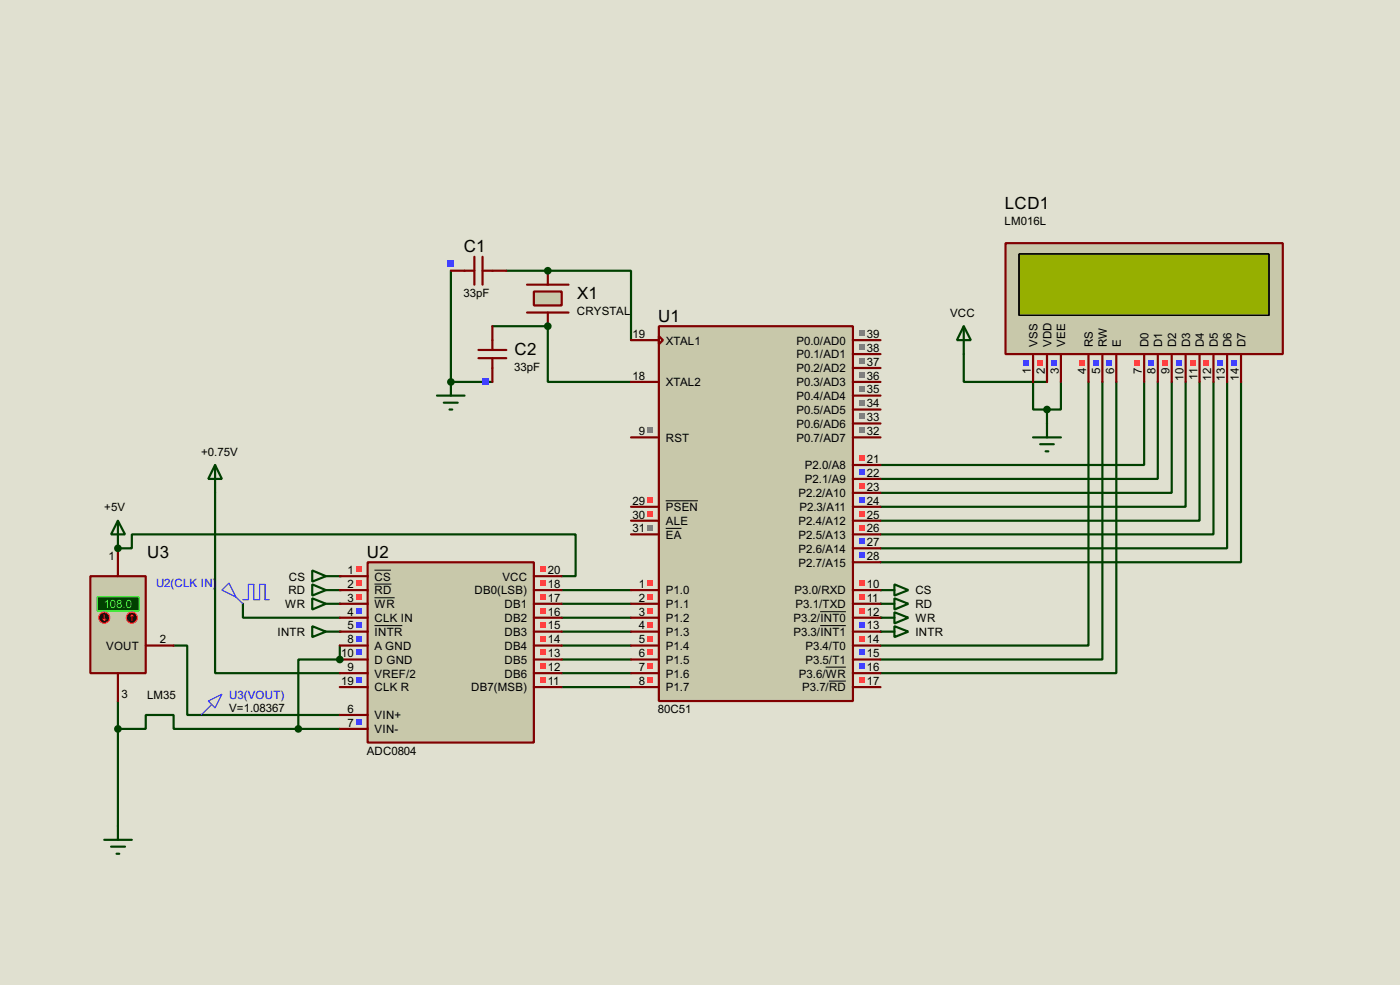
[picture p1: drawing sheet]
<svg xmlns="http://www.w3.org/2000/svg" width="256mm" height="180mm" viewBox="0 0 256 180" stroke-linecap="round" stroke-linejoin="round" font-family="sans-serif">
<path d="M0 0h256.5v180.3h-256.5z" fill="#e0e0d0"/>
<circle cx="100.4" cy="49.6" r=".2" fill="#004000"/>
<path d="M92.8 49.6h7.6" fill="none" stroke="#004000" stroke-width=".4"/>
<circle cx="100.4" cy="59.7" r=".2" fill="#004000"/>
<path d="M90.2 59.7h10.2" fill="none" stroke="#004000" stroke-width=".4"/>
<circle cx="82.6" cy="69.9" r=".2" fill="#004000"/>
<path d="M82.6 49.6v20.3h7.6" fill="none" stroke="#004000" stroke-width=".4"/>
<g fill="#004000">
<circle cx="62.3" cy="108" r=".2"/>
<circle cx="62.3" cy="110.5" r=".2"/>
<circle cx="62.3" cy="115.6" r=".2"/>
<circle cx="62.3" cy="105.5" r=".2"/>
</g>
<path d="M62.3 118.2v2.5" fill="none" stroke="#004000" stroke-width=".4"/>
<circle cx="62.3" cy="120.7" r=".2" fill="#004000"/>
<path d="M62.3 120.7h-7.6v12.7h7.6" fill="none" stroke="#004000" stroke-width=".4"/>
<circle cx="21.6" cy="100.4" r=".2" fill="#004000"/>
<g fill="none" stroke="#004000" stroke-width=".4">
<path d="M100.4 59.7v10.2h15.2M100.4 49.6h15.2v12.7M209.6 69.9v15.2h-48.3M212.1 69.9v17.8h-50.8M214.7 69.9v20.3h-53.4M217.2 69.9v22.9h-55.9M219.8 69.9v25.4h-58.5M222.3 69.9v27.9h-61M224.8 69.9v30.5h-63.5M227.4 69.9v33h-66.1M39.4 90.2v33h22.9M21.6 100.4h2.6v-2.6h81.3v7.7h-2.6"/>
<path d="M102.9 108h12.7M102.9 110.5h12.7M102.9 113.1h12.7M102.9 115.6h12.7M102.9 118.2h12.7M102.9 120.7h12.7M102.9 123.2h12.7M102.9 125.8h12.7"/>
</g>
<g fill="#004000">
<circle cx="161.3" cy="108" r=".2"/>
<circle cx="161.3" cy="110.5" r=".2"/>
<circle cx="161.3" cy="113.1" r=".2"/>
<circle cx="161.3" cy="115.6" r=".2"/>
</g>
<path d="M176.6 64.8v5.1h15.2M189.3 69.9v5.1h2.5M191.8 75v2.5M194.4 69.9v5.1h-2.6M199.4 69.9v48.3h-38.1M202 69.9v50.8h-40.7M204.5 69.9v53.3h-43.2M31.8 118.2h2.5v12.7h28M44.5 110.5v2.6h17.8M21.6 133.4h5.1v-2.5h5.1v2.5h22.9M21.6 128.3v22.9" fill="none" stroke="#004000" stroke-width=".4"/>
<path d="M96.6 52.1h7.6M96.6 57.2h7.6" fill="none" stroke="#800000" stroke-width=".4"/>
<path d="M97.8 53.4h5.1v2.5h-5.1z" fill="#c8c8aa" stroke="#800000" stroke-width=".4"/>
<path d="M82.6 49.6h4.3M86.9 47v5.1M88.4 47v5.1M88.4 49.6h4.4M100.4 49.6v2.5M100.4 57.2v2.5" fill="none" stroke="#800000" stroke-width=".4"/>
<path d="M82 47.7h1.2v1.2h-1.2z" fill="#4040ff"/>
<path d="M90.2 59.7v4.4M87.7 65.6h5.1M87.7 64.1h5.1M90.2 65.6v4.3" fill="none" stroke="#800000" stroke-width=".4"/>
<path d="M88.3 69.3h1.3v1.2h-1.3z" fill="#4040ff"/>
<g fill="#004000" stroke="#004000" stroke-width=".4">
<circle cx="100.3" cy="49.6" r=".5"/>
<circle cx="100.3" cy="59.7" r=".5"/>
<circle cx="82.6" cy="69.9" r=".5"/>
</g>
<path d="M80.1 72.4h5M81.3 73.7h2.6M82.4 75h.5M82.6 69.9v2.5M57.2 104.4l2.5 1.1-2.5 1zM57.2 107l2.5 1-2.5 1zM57.2 109.5l2.5 1-2.5 1.1zM57.2 114.6l2.5 1-2.5 1zM59.7 105.5h2.6M59.7 108h2.6M59.7 110.5h2.6M59.7 115.6h2.6" fill="none" stroke="#004000" stroke-width=".4"/>
<path d="M67.4 102.9h30.4v33h-30.4z" fill="#c8c8aa" stroke="#800000" stroke-width=".4"/>
<g fill="none" stroke="#800000" stroke-width=".4">
<path d="M62.3 113.1h5.1M62.3 118.2h5.1M62.3 108h5.1M62.3 110.5h5.1M62.3 115.6h5.1M62.3 105.5h5.1M97.8 113.1h5.1M97.8 118.2h5.1M97.8 108h5.1M97.8 110.5h5.1M97.8 115.6h5.1M97.8 105.5h5.1"/>
<path d="M62.3 130.9h5.1M62.3 133.4h5.1M62.3 123.2h5.1M62.3 120.7h5.1M62.3 125.8h5.1M97.8 123.2h5.1M97.8 120.7h5.1M97.8 125.8h5.1"/>
</g>
<path d="M68.6 106.9h3.1M68.6 109.4h3.7M68.6 114.5h5.1M68.6 104.4h3" fill="none" stroke="#000" stroke-width=".18"/>
<g fill="#4040ff">
<path d="M65.2 131.6h1v1h-1z"/>
<path d="M65.2 111.3h1v1h-1z"/>
<path d="M65.2 116.4h1v1h-1z"/>
</g>
<g fill="#ff4040">
<path d="M65.2 106.2h1v1h-1z"/>
<path d="M65.2 108.8h1v1h-1z"/>
</g>
<path d="M65.2 113.8h1v1.1h-1z" fill="#4040ff"/>
<path d="M65.2 103.7h1v1h-1z" fill="#ff4040"/>
<path d="M65.2 118.9h1v1h-1z" fill="#4040ff"/>
<g fill="#ff4040">
<path d="M99 124h1v1h-1z"/>
<path d="M99 121.5h1v1h-1z"/>
<path d="M99 118.9h1v1h-1z"/>
<path d="M99 116.4h1v1h-1z"/>
<path d="M99 113.8h1v1.1h-1z"/>
<path d="M99 111.3h1v1h-1z"/>
<path d="M99 108.8h1v1h-1z"/>
<path d="M99 106.2h1v1h-1z"/>
</g>
<path d="M65.2 124h1v1h-1z" fill="#4040ff"/>
<path d="M99 103.7h1v1h-1z" fill="#ff4040"/>
<path d="M21.6 95.3l1.3 2.5h-2.5zM21.6 95.3v5.1M161.3 108h2.6M161.3 110.5h2.6M161.3 113.1h2.6M161.3 115.6h2.6M163.9 107l2.5 1-2.5 1zM163.9 109.5l2.5 1-2.5 1.1zM163.9 112.1l2.5 1-2.5 1zM163.9 114.6l2.5 1-2.5 1z" fill="none" stroke="#004000" stroke-width=".4"/>
<path d="M16.6 105.5h10.1v17.7h-10.1z" fill="#c8c8aa" stroke="#800000" stroke-width=".4"/>
<path d="M17.8 109.3h7.7v2.5h-7.7z" fill="#004000" stroke="#0f0" stroke-width=".2"/>
<path d="M21.6 100.4v5.1M26.7 118.2h5.1M21.6 123.2v5.1" fill="none" stroke="#800000" stroke-width=".4"/>
<circle cx="24.1" cy="113.1" r="1" fill="#400000" stroke="#f00" stroke-width=".2"/>
<path d="M24.2 112.6l-.3 .2M24.2 112.6l.2 .2M24.2 112.6v1" fill="none" stroke="#f00" stroke-width=".2"/>
<circle cx="19.1" cy="113.1" r="1" fill="#400000" stroke="#f00" stroke-width=".2"/>
<path d="M18.9 113.3l.2 .3M19.1 112.6v1M19.4 113.3l-.3 .3" fill="none" stroke="#f00" stroke-width=".2"/>
<g fill="#004000" stroke="#004000" stroke-width=".4">
<circle cx="62.2" cy="120.7" r=".5"/>
<circle cx="54.6" cy="133.4" r=".5"/>
</g>
<path d="M184.2 44.5h50.8v20.3h-50.8z" fill="#c8c8aa" stroke="#800000" stroke-width=".4"/>
<path d="M186.7 46.5h45.8v11.2h-45.8z" fill="#324600" stroke="#000" stroke-width=".25"/>
<path d="M186.7 46.5h45.8v11.2h-45.8z" fill="#96af00" stroke="#000" stroke-width=".25"/>
<g fill="none" stroke="#800000" stroke-width=".4">
<path d="M189.3 64.8v5.1M191.8 64.8v5.1M194.4 64.8v5.1M199.4 64.8v5.1M202 64.8v5.1M204.5 64.8v5.1M209.6 64.8v5.1M212.1 64.8v5.1M214.7 64.8v5.1M217.2 64.8v5.1M219.8 64.8v5.1M222.3 64.8v5.1"/>
<path d="M224.8 64.8v5.1M227.4 64.8v5.1"/>
</g>
<g fill="#4040ff">
<path d="M225.6 66h1v1h-1z"/>
<path d="M223.1 66h1v1h-1z"/>
</g>
<g fill="#ff4040">
<path d="M220.5 66h1v1h-1z"/>
<path d="M218 66h1v1h-1z"/>
</g>
<path d="M215.4 66h1.1v1h-1.1z" fill="#4040ff"/>
<path d="M212.9 66h1v1h-1z" fill="#ff4040"/>
<path d="M210.4 66h1v1h-1z" fill="#4040ff"/>
<path d="M207.8 66h1v1h-1z" fill="#ff4040"/>
<g fill="#4040ff">
<path d="M202.7 66h1.1v1h-1.1z"/>
<path d="M200.2 66h1v1h-1z"/>
</g>
<path d="M197.7 66h1v1h-1z" fill="#ff4040"/>
<path d="M187.5 66h1v1h-1z" fill="#4040ff"/>
<path d="M190 66h1.1v1h-1.1z" fill="#ff4040"/>
<path d="M192.6 66h1v1h-1z" fill="#4040ff"/>
<circle cx="21.6" cy="100.4" r=".5" fill="#004000" stroke="#004000" stroke-width=".4"/>
<path d="M39.4 85.1l1.3 2.6h-2.5zM39.4 85.1v5.1" fill="none" stroke="#004000" stroke-width=".4"/>
<path d="M120.7 59.7h35.6v68.6h-35.6z" fill="#c8c8aa" stroke="#800000" stroke-width=".4"/>
<g fill="none" stroke="#800000" stroke-width=".4">
<path d="M115.6 69.9h5.1M115.6 62.3h5.1M120.7 61.5l.8 .8-.8 .7zM156.3 69.9h5M156.3 62.3h5M156.3 64.8h5M156.3 67.4h5M156.3 72.4h5M156.3 75h5M156.3 77.5h5M115.6 95.3h5.1M115.6 97.8h5.1"/>
<path d="M115.6 92.8h5.1M115.6 80.1h5.1M156.3 95.3h5M156.3 97.8h5M156.3 92.8h5M156.3 80.1h5M156.3 85.1h5M156.3 87.7h5M156.3 90.2h5M115.6 108h5.1M115.6 110.5h5.1M115.6 113.1h5.1"/>
<path d="M115.6 115.6h5.1M115.6 118.2h5.1M156.3 102.9h5M156.3 100.4h5M156.3 108h5M156.3 110.5h5M156.3 113.1h5M156.3 115.6h5M156.3 118.2h5M115.6 120.7h5.1M115.6 123.2h5.1M115.6 125.8h5.1"/>
<path d="M156.3 120.7h5M156.3 123.2h5M156.3 125.8h5"/>
</g>
<path d="M122 96.7h2.9M122 91.7h5.9M150.3 112h4.7M150.3 114.5h4.7M151.3 122.1h3.7M151.9 124.7h3.1" fill="none" stroke="#000" stroke-width=".18"/>
<path d="M118.5 93.5h1.1v1h-1.1z" fill="#ff4040"/>
<path d="M118.5 96.1h1.1v1h-1.1z" fill="#808080"/>
<path d="M118.5 91h1.1v1h-1.1z" fill="#ff4040"/>
<g fill="#808080">
<path d="M118.5 78.3h1.1v1h-1.1z"/>
<path d="M157.4 60.5h1v1h-1z"/>
<path d="M157.4 63h1v1.1h-1z"/>
<path d="M157.4 65.6h1v1h-1z"/>
<path d="M157.4 68.1h1v1h-1z"/>
<path d="M157.4 70.7h1v1h-1z"/>
<path d="M157.4 73.2h1v1h-1z"/>
<path d="M157.4 75.7h1v1.1h-1z"/>
<path d="M157.4 78.3h1v1h-1z"/>
</g>
<path d="M157.4 101.1h1v1.1h-1z" fill="#4040ff"/>
<path d="M157.4 83.4h1v1h-1z" fill="#ff4040"/>
<path d="M157.4 85.9h1v1h-1z" fill="#4040ff"/>
<path d="M157.4 88.4h1v1.1h-1z" fill="#ff4040"/>
<path d="M157.4 91h1v1h-1z" fill="#4040ff"/>
<g fill="#ff4040">
<path d="M157.4 93.5h1v1h-1z"/>
<path d="M157.4 96.1h1v1h-1z"/>
</g>
<path d="M157.4 98.6h1v1h-1z" fill="#4040ff"/>
<g fill="#ff4040">
<path d="M118.5 106.2h1.1v1h-1.1z"/>
<path d="M118.5 108.8h1.1v1h-1.1z"/>
<path d="M118.5 111.3h1.1v1h-1.1z"/>
<path d="M118.5 113.8h1.1v1.1h-1.1z"/>
<path d="M118.5 116.4h1.1v1h-1.1z"/>
<path d="M118.5 118.9h1.1v1h-1.1z"/>
<path d="M118.5 121.5h1.1v1h-1.1z"/>
<path d="M118.5 124h1.1v1h-1.1z"/>
<path d="M157.4 106.2h1v1h-1z"/>
<path d="M157.4 108.8h1v1h-1z"/>
<path d="M157.4 111.3h1v1h-1z"/>
</g>
<path d="M157.4 113.8h1v1.1h-1z" fill="#4040ff"/>
<g fill="#ff4040">
<path d="M157.4 116.4h1v1h-1z"/>
<path d="M157.4 124h1v1h-1z"/>
</g>
<g fill="#4040ff">
<path d="M157.4 121.5h1v1h-1z"/>
<path d="M157.4 118.9h1v1h-1z"/>
</g>
<path d="M176.6 59.7l1.3 2.6h-2.6zM176.6 59.7v5.1M191.8 77.5v2.6M189.3 80.1h5.1M190.6 81.3h2.5M191.6 82.6h.5M19.1 153.7h5.1M20.4 155h2.5M21.4 156.3h.5M21.6 151.2v2.5" fill="none" stroke="#004000" stroke-width=".4"/>
<g fill="#004000" stroke="#004000" stroke-width=".4">
<circle cx="191.8" cy="75" r=".5"/>
<circle cx="21.6" cy="133.4" r=".5"/>
</g>
<path d="M40.7 108l1.3-1.3 1.2 2.6zM43.2 109.3l1.3 1.2M44.5 109.8h1v-2.8h1v2.8h1.1v-2.8h1v2.8h.7M38.2 128.3l2.5-1.2-1.3 2.5zM38.7 129.1l-1.8 1.8" fill="none" stroke="#0000c0" stroke-width=".2"/>
<g font-size="3.5">
<text x="184.1" y="38.3">LCD1</text>
<text x="85" y="46.2">C1</text>
<text x="105.7" y="54.8">X1</text>
<text x="120.6" y="58.9">U1</text>
<text x="94.3" y="64.9">C2</text>
<text x="27" y="102.1">U3</text>
<text x="67.2" y="102.1">U2</text>
</g>
<g font-size="2.4">
<text x="184" y="41.2">LM016L</text>
<text x="84.9" y="54.3">33pF</text>
<text x="105.7" y="57.7">CRYSTAL</text>
<text x="174" y="58">VCC</text>
<text x="115.9" y="61.9">19</text>
<text x="122" y="63.1">XTAL1</text>
<text x="145.9" y="63.1">P0.0/AD0</text>
<text x="145.9" y="65.6">P0.1/AD1</text>
<text x="158.8" y="61.9">39</text>
<text x="158.8" y="64.4">38</text>
<text x="190.1" y="63.5" transform="rotate(-90 190.1 63.5)">VSS</text>
<text x="192.6" y="63.5" transform="rotate(-90 192.6 63.5)">VDD</text>
<text x="195.2" y="63.5" transform="rotate(-90 195.2 63.5)">VEE</text>
<text x="200.2" y="63.5" transform="rotate(-90 200.2 63.5)">RS</text>
<text x="202.8" y="63.5" transform="rotate(-90 202.8 63.5)">RW</text>
<text x="205.3" y="63.5" transform="rotate(-90 205.3 63.5)">E</text>
<text x="210.4" y="63.5" transform="rotate(-90 210.4 63.5)">D0</text>
<text x="212.9" y="63.5" transform="rotate(-90 212.9 63.5)">D1</text>
<text x="215.5" y="63.5" transform="rotate(-90 215.5 63.5)">D2</text>
<text x="218" y="63.5" transform="rotate(-90 218 63.5)">D3</text>
<text x="220.6" y="63.5" transform="rotate(-90 220.6 63.5)">D4</text>
<text x="223.1" y="63.5" transform="rotate(-90 223.1 63.5)">D5</text>
<text x="225.6" y="63.5" transform="rotate(-90 225.6 63.5)">D6</text>
<text x="228.2" y="63.5" transform="rotate(-90 228.2 63.5)">D7</text>
<text x="94.2" y="67.9">33pF</text>
<text x="115.9" y="69.5">18</text>
<text x="122" y="70.7">XTAL2</text>
<text x="145.9" y="68.1">P0.2/AD2</text>
<text x="145.9" y="70.7">P0.3/AD3</text>
<text x="158.8" y="67">37</text>
<text x="158.8" y="69.5">36</text>
<text x="158.8" y="72">35</text>
<text x="188.9" y="68.5" transform="rotate(-90 188.9 68.5)">1</text>
<text x="191.4" y="68.5" transform="rotate(-90 191.4 68.5)">2</text>
<text x="194" y="68.5" transform="rotate(-90 194 68.5)">3</text>
<text x="199" y="68.5" transform="rotate(-90 199 68.5)">4</text>
<text x="201.6" y="68.5" transform="rotate(-90 201.6 68.5)">5</text>
<text x="204.1" y="68.5" transform="rotate(-90 204.1 68.5)">6</text>
<text x="209.2" y="68.5" transform="rotate(-90 209.2 68.5)">7</text>
<text x="211.7" y="68.5" transform="rotate(-90 211.7 68.5)">8</text>
<text x="214.3" y="68.5" transform="rotate(-90 214.3 68.5)">9</text>
<text x="216.8" y="69.7" transform="rotate(-90 216.8 69.7)">10</text>
<text x="219.4" y="69.5" transform="rotate(-90 219.4 69.5)">11</text>
<text x="221.9" y="69.6" transform="rotate(-90 221.9 69.6)">12</text>
<text x="224.4" y="69.6" transform="rotate(-90 224.4 69.6)">13</text>
<text x="227" y="69.6" transform="rotate(-90 227 69.6)">14</text>
<text x="145.9" y="73.2">P0.4/AD4</text>
<text x="145.9" y="75.8">P0.5/AD5</text>
<text x="158.8" y="74.6">34</text>
<text x="158.8" y="77.1">33</text>
<text x="36.9" y="83.4">+0.75V</text>
<text x="117" y="79.7">9</text>
<text x="122" y="80.8">RST</text>
<text x="145.9" y="78.3">P0.6/AD6</text>
<text x="145.9" y="80.8">P0.7/AD7</text>
<text x="158.8" y="79.7">32</text>
<text x="147.4" y="85.9">P2.0/A8</text>
<text x="147.4" y="88.5">P2.1/A9</text>
<text x="158.8" y="84.7">21</text>
<text x="158.8" y="87.3">22</text>
<text x="158.8" y="89.8">23</text>
<text x="19.1" y="93.6">+5V</text>
<text x="115.9" y="94.9">30</text>
<text x="115.9" y="92.4">29</text>
<text x="122" y="93.6">PSEN</text>
<text x="146.3" y="91">P2.2/A10</text>
<text x="146.4" y="93.6">P2.3/A11</text>
<text x="158.8" y="92.4">24</text>
<text x="158.8" y="94.9">25</text>
<text x="115.9" y="97.4">31</text>
<text x="122" y="96.1">ALE</text>
<text x="122" y="98.6">EA</text>
<text x="146.3" y="96.1">P2.4/A12</text>
<text x="146.3" y="98.6">P2.5/A13</text>
<text x="146.3" y="101.2">P2.6/A14</text>
<text x="158.8" y="97.4">26</text>
<text x="158.8" y="100">27</text>
<text x="19.9" y="102.5">1</text>
<text x="52.9" y="106.3">CS</text>
<text x="63.7" y="107.6">2</text>
<text x="63.7" y="105.1">1</text>
<text x="68.6" y="106.3">CS</text>
<text x="92" y="106.3">VCC</text>
<text x="100.4" y="107.6">18</text>
<text x="100.4" y="105.1">20</text>
<text x="117" y="107.6">1</text>
<text x="146.3" y="103.7">P2.7/A15</text>
<text x="158.8" y="102.5">28</text>
<text x="158.8" y="107.6">10</text>
<text x="52.2" y="111.3">WR</text>
<text x="52.8" y="108.8">RD</text>
<text x="63.7" y="112.7">4</text>
<text x="63.7" y="110.1">3</text>
<text x="68.6" y="113.9">CLK IN</text>
<text x="68.6" y="108.8">RD</text>
<text x="68.6" y="111.3">WR</text>
<text x="86.9" y="108.8">DB0(LSB)</text>
<text x="92.4" y="113.9">DB2</text>
<text x="92.4" y="111.3">DB1</text>
<text x="100.4" y="112.7">16</text>
<text x="100.4" y="110.1">17</text>
<text x="117" y="110.1">2</text>
<text x="117" y="112.7">3</text>
<text x="122" y="108.8">P1.0</text>
<text x="122" y="111.3">P1.1</text>
<text x="122" y="113.9">P1.2</text>
<text x="145.3" y="113.9">P3.2/INT0</text>
<text x="145.5" y="108.8">P3.0/RXD</text>
<text x="145.7" y="111.3">P3.1/TXD</text>
<text x="158.8" y="110.1">11</text>
<text x="158.8" y="112.7">12</text>
<text x="167.7" y="108.8">CS</text>
<text x="167.7" y="111.3">RD</text>
<text x="167.7" y="113.9">WR</text>
<text x="19.4" y="119">VOUT</text>
<text x="29.3" y="117.8">2</text>
<text x="50.8" y="116.4">INTR</text>
<text x="63.7" y="117.8">8</text>
<text x="63.7" y="115.2">5</text>
<text x="68.6" y="119">A GND</text>
<text x="68.6" y="116.4">INTR</text>
<text x="92.4" y="119">DB4</text>
<text x="92.4" y="116.4">DB3</text>
<text x="100.4" y="117.8">14</text>
<text x="100.4" y="115.2">15</text>
<text x="117" y="115.2">4</text>
<text x="117" y="117.8">5</text>
<text x="122" y="116.4">P1.3</text>
<text x="122" y="119">P1.4</text>
<text x="145.3" y="116.4">P3.3/INT1</text>
<text x="147.5" y="119">P3.4/T0</text>
<text x="158.8" y="115.2">13</text>
<text x="158.8" y="117.8">14</text>
<text x="167.7" y="116.4">INTR</text>
<text x="62.5" y="120.3">10</text>
<text x="62.5" y="125.4">19</text>
<text x="63.7" y="122.8">9</text>
<text x="68.6" y="124">VREF/2</text>
<text x="68.6" y="121.5">D GND</text>
<text x="92.4" y="124">DB6</text>
<text x="92.4" y="121.5">DB5</text>
<text x="100.4" y="125.4">11</text>
<text x="100.4" y="122.8">12</text>
<text x="100.4" y="120.3">13</text>
<text x="117" y="120.3">6</text>
<text x="117" y="122.8">7</text>
<text x="117" y="125.4">8</text>
<text x="122" y="121.5">P1.5</text>
<text x="122" y="124">P1.6</text>
<text x="146.3" y="124">P3.6/WR</text>
<text x="147.5" y="121.5">P3.5/T1</text>
<text x="158.8" y="125.4">17</text>
<text x="158.8" y="122.8">16</text>
<text x="158.8" y="120.3">15</text>
<text x="22.3" y="127.8">3</text>
<text x="26.9" y="128">LM35</text>
<text x="42" y="130.3">V=1.08367</text>
<text x="63.7" y="130.5">6</text>
<text x="68.6" y="131.7">VIN+</text>
<text x="68.6" y="126.6">CLK R</text>
<text x="86.3" y="126.6">DB7(MSB)</text>
<text x="120.5" y="130.5">80C51</text>
<text x="122" y="126.6">P1.7</text>
<text x="146.9" y="126.6">P3.7/RD</text>
<text x="63.7" y="133">7</text>
<text x="68.6" y="134.2">VIN-</text>
<text x="67.2" y="138.1">ADC0804</text>
</g>
<g font-size="2.4" fill="#0000c0">
<text x="28.6" y="107.5">U2(CLK IN)</text>
<text x="42" y="127.9">U3(VOUT)</text>
</g>
<text font-size="2.4" fill="#0f0" x="19" y="111.3">108.0</text>
</svg>
